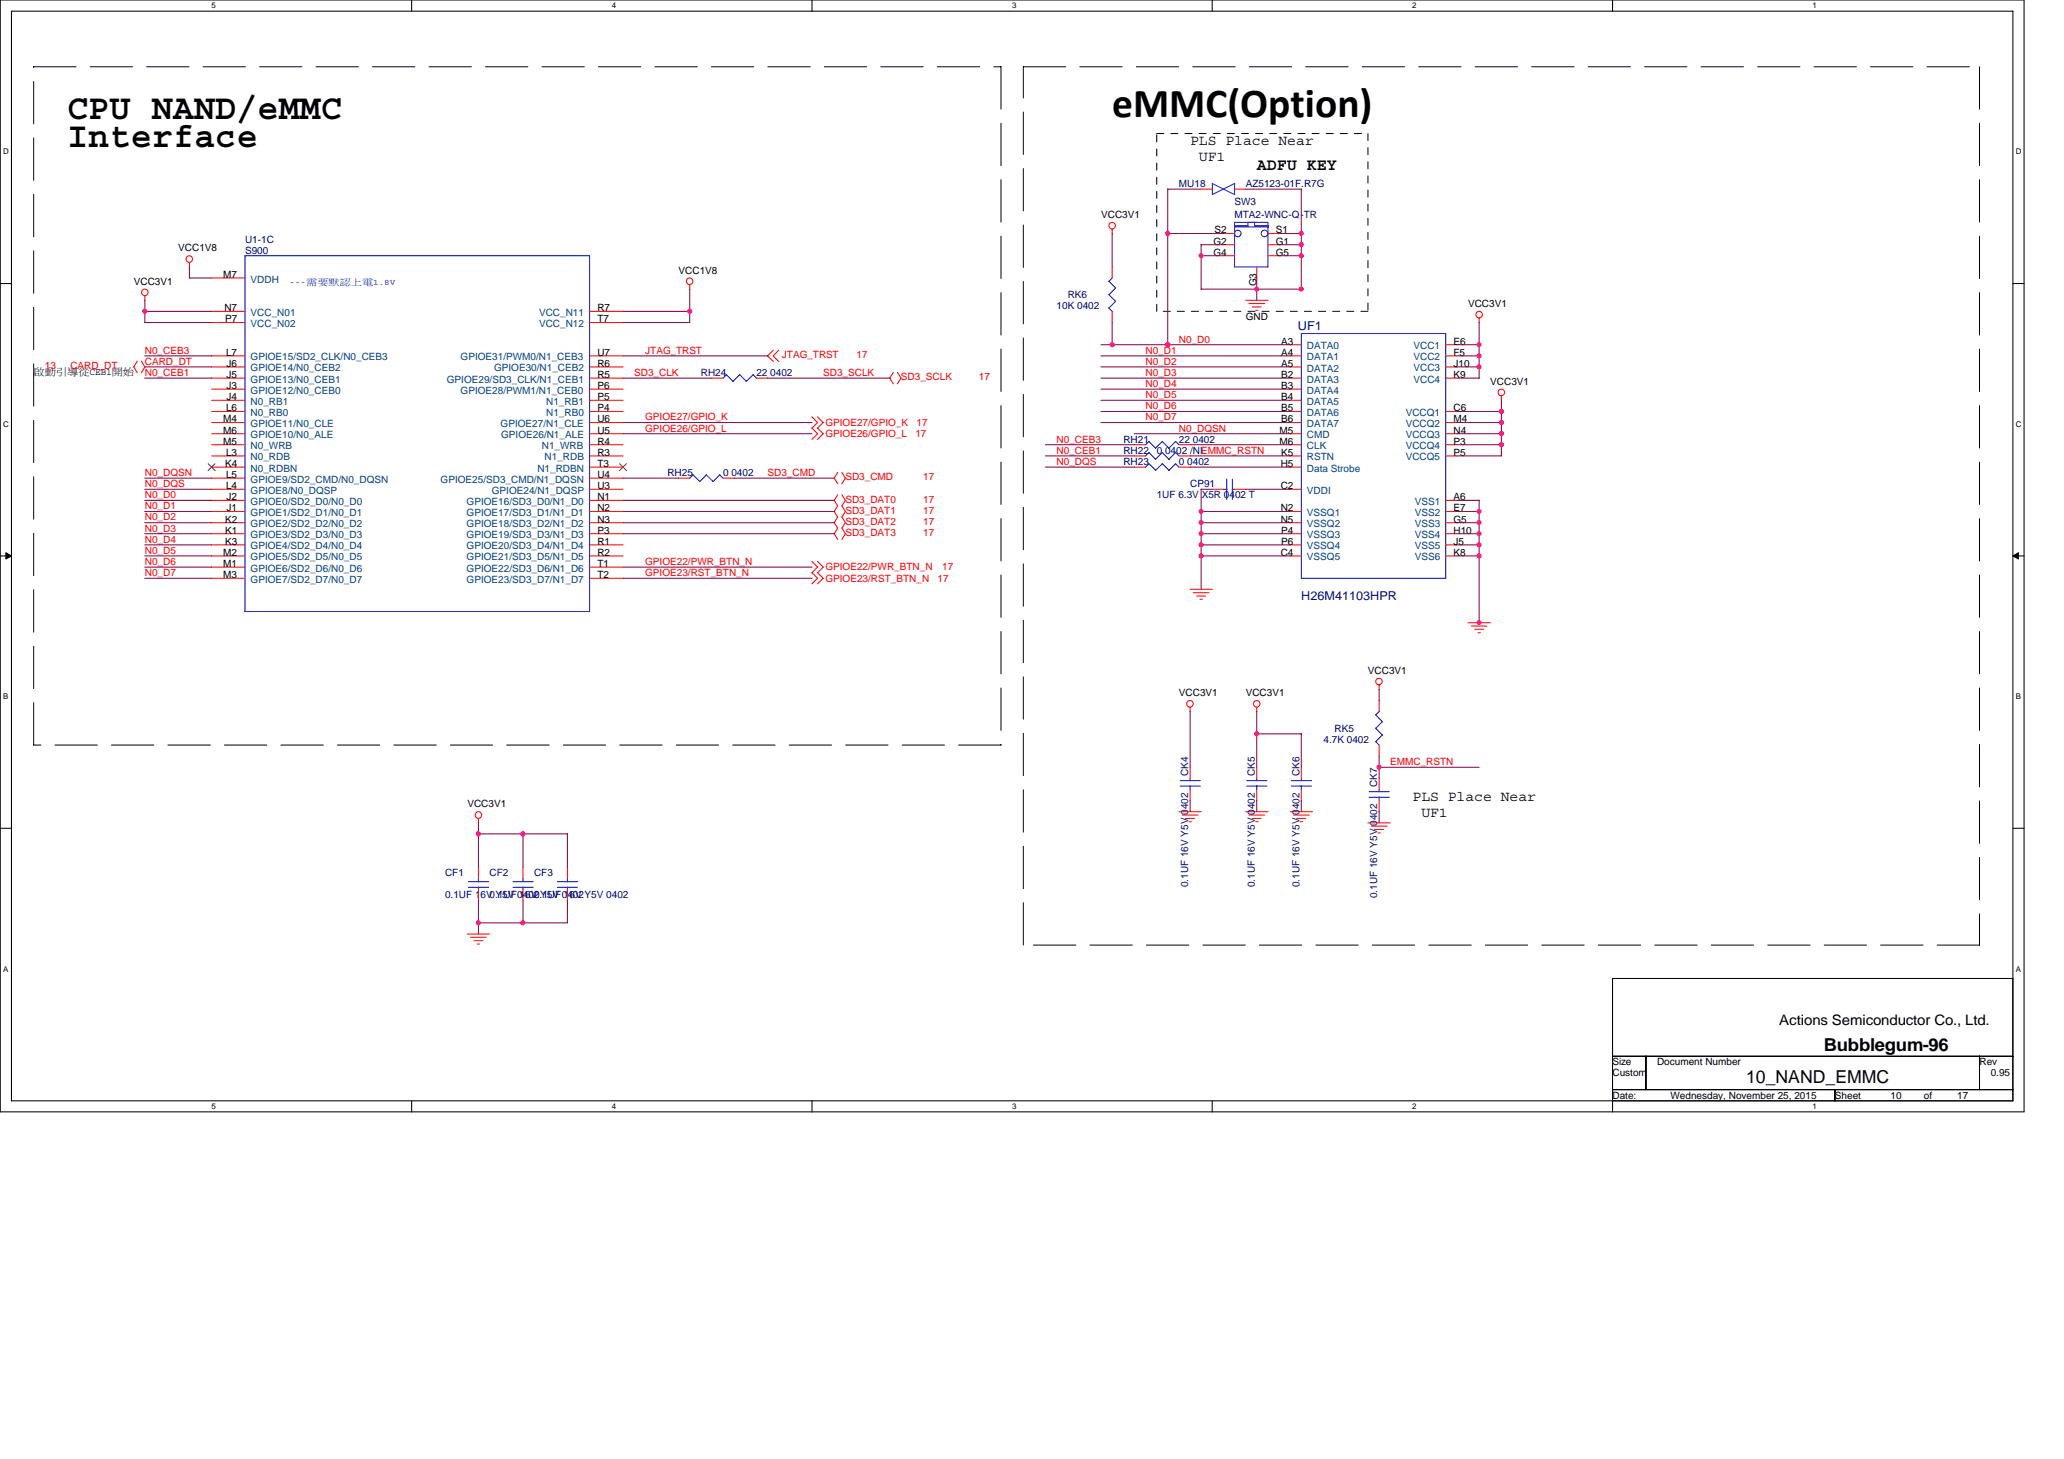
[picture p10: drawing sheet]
<svg xmlns="http://www.w3.org/2000/svg" width="297mm" height="210mm" viewBox="0 0 297 210" stroke-linecap="round" stroke-linejoin="round" font-family="sans-serif">
<path d="M0 0h291.3v160h-291.3zM1.6 1.6h288.1v156.8h-288.1z" fill="none" stroke="#000" stroke-width=".15"/>
<g fill="#fff">
<path d="M30.4 .2h.6v1.2h-.6z"/>
<path d="M30.4 158.6h.6v1.3h-.6z"/>
</g>
<path d="M59.2 0v1.6M59.2 158.4v1.6" fill="none" stroke="#000" stroke-width=".15"/>
<g fill="#fff">
<path d="M88 .2h.6v1.2h-.6z"/>
<path d="M88 158.6h.6v1.3h-.6z"/>
</g>
<path d="M116.9 0v1.6M116.9 158.4v1.6" fill="none" stroke="#000" stroke-width=".15"/>
<g fill="#fff">
<path d="M145.6 .2h.7v1.2h-.7z"/>
<path d="M145.6 158.6h.7v1.3h-.7z"/>
</g>
<path d="M174.5 0v1.6M174.5 158.4v1.6" fill="none" stroke="#000" stroke-width=".15"/>
<g fill="#fff">
<path d="M203.2 .2h.7v1.2h-.7z"/>
<path d="M203.2 158.6h.7v1.3h-.7z"/>
</g>
<path d="M232.1 0v1.6M232.1 158.4v1.6" fill="none" stroke="#000" stroke-width=".15"/>
<g fill="#fff">
<path d="M260.9 .2h.6v1.2h-.6z"/>
<path d="M260.9 158.6h.6v1.3h-.6z"/>
<path d="M.4 21.2h.8v1.3h-.8z"/>
<path d="M290.1 21.2h.8v1.3h-.8z"/>
<path d="M.4 60.4h.8v1.3h-.8z"/>
<path d="M290.1 60.4h.8v1.3h-.8z"/>
</g>
<path d="M0 40.8h1.6M289.7 40.8h1.6" fill="none" stroke="#000" stroke-width=".15"/>
<g fill="#fff">
<path d="M.4 99.6h.8v1.3h-.8z"/>
<path d="M290.1 99.6h.7v1.3h-.7z"/>
</g>
<path d="M0 80h1.6M289.7 80h1.6" fill="none" stroke="#000" stroke-width=".15"/>
<path d="M.8 79.5l.8 .5-.8 .5zM289.7 80l.8-.5v1z" fill="#000" stroke="#000" stroke-width=".14"/>
<g fill="#fff">
<path d="M.4 138.8h.8v1.3h-.8z"/>
<path d="M290.1 138.8h.7v1.3h-.7z"/>
</g>
<path d="M0 119.2h1.6M289.7 119.2h1.6M232.1 140.8h57.6v17.6h-57.6zM232.1 152h57.6M232.1 156.8h57.6M236.9 152v4.8M264.1 156.8v1.6M284.9 152v4.8" fill="none" stroke="#000" stroke-width=".15"/>
<path d="M166.5 19.2h30.4M196.9 19.2v25.6M166.5 44.8v-25.6M196.9 44.8h-30.4" fill="none" stroke="#000" stroke-width=".14" stroke-dasharray="1 1 1 1 1 1 1 1"/>
<path d="M4.8 9.6h139.3M144.1 9.6v97.6M147.3 9.6h137.6M284.9 9.6v126.4M4.8 107.2v-97.6M144.1 107.2h-139.3M147.3 136v-126.4M284.9 136h-137.6" fill="none" stroke="#000" stroke-width=".14" stroke-dasharray="6.1 2"/>
<g fill="none" stroke="#f00" stroke-width=".15">
<path d="M27.3 37.8v.6M160.1 33v.6M160.1 38.4v1.6M172.9 27.2h1.6M176.1 33.6h1.6M176.1 35.2h1.6M176.1 36.8h1.6M177.7 27.2h1.6M180.9 38.4v1.6M182.5 33.6h1.6M182.5 35.2h1.6M182.5 36.8h1.6"/>
<path d="M19.7 52l-.4 .8 .4 .8M20.4 52l.4 .8-.4 .8M20.8 42.6v.6M30.5 54.4h4.8M30.5 56h4.8M30.5 57.6h4.8M30.5 59.2h4.8M30.5 44.8h4.8M30.5 46.4h4.8M30.5 51.2h4.8M30.5 52.8h4.8M30.5 40h4.8"/>
<path d="M84.9 54.4h4.8M84.9 56h4.8M84.9 57.6h4.8M84.9 59.2h4.8M84.9 44.8h4.8M84.9 46.4h4.8M84.9 51.2h4.8M84.9 52.8h4.8M99.3 41v.6M102.5 54.4h1.6M108.9 54.4h1.6M111.3 50.4l-.8 .8 .8 .8"/>
<path d="M112.1 50.4l-.8 .8 .8 .8M116.8 60l.9 .8-.9 .8M117.6 60l.9 .8-.9 .8M128.6 53.6l-.5 .8 .5 .8M129.2 53.6l.5 .8-.5 .8M160.1 44.8v1.6M179.3 43.2h3.2M179.7 43.7h2.3M180.2 44.2h1.3M180.7 44.7h.4M185.7 54.4h1.6M185.7 56h1.6"/>
<path d="M185.7 57.6h1.6M185.7 59.2h1.6M185.7 51.2h1.6M185.7 52.8h1.6M185.7 49.6h1.6M208.1 54.4h1.6M208.1 59.2h1.6M208.1 51.2h1.6M208.1 52.8h1.6M208.1 49.6h1.6M212.9 45.8v.6M216.1 57v.6"/>
<path d="M30.5 60.8h4.8M30.5 62.4h4.8M30.5 64h4.8M30.5 65.6h4.8M30.5 67.2h4.8M30.5 68.8h4.8M30.5 70.4h4.8M30.5 72h4.8M30.5 73.6h4.8M30.5 75.2h4.8M30.5 76.8h4.8M30.5 78.4h4.8"/>
<path d="M84.9 60.8h4.8M84.9 62.4h4.8M84.9 64h4.8M84.9 65.6h4.8M84.9 67.2h4.8M84.9 68.8h4.8M84.9 70.4h4.8M84.9 72h4.8M84.9 73.6h4.8M84.9 75.2h4.8M84.9 76.8h4.8M84.9 78.4h4.8"/>
<path d="M97.7 68.8h1.6M104.1 68.8h1.6M116.8 61.6l.9 .8-.9 .8M117.6 61.6l.9 .8-.9 .8M120.6 68l-.5 .8 .5 .8M120.6 71.2l-.5 .8 .5 .8M120.6 72.8l-.5 .8 .5 .8M120.6 74.4l-.5 .8 .5 .8M120.6 76l-.5 .8 .5 .8M121.2 68l.5 .8-.5 .8M121.2 71.2l.5 .8-.5 .8M121.2 72.8l.5 .8-.5 .8"/>
<path d="M121.2 74.4l.5 .8-.5 .8M121.2 76l.5 .8-.5 .8M163.3 64h1.6M163.3 65.6h1.6M163.3 67.2h1.6M169.7 64h1.6M169.7 65.6h1.6M169.7 67.2h1.6M174.5 70.4h1.6M177.7 70.4h1.6M185.7 60.8h1.6M185.7 62.4h1.6"/>
<path d="M185.7 64h1.6M185.7 65.6h1.6M185.7 67.2h1.6M185.7 70.4h1.6M185.7 73.6h1.6M185.7 75.2h1.6M185.7 76.8h1.6M185.7 78.4h1.6M208.1 60.8h1.6M208.1 62.4h1.6M208.1 64h1.6M208.1 65.6h1.6"/>
<path d="M208.1 72h1.6M208.1 73.6h1.6M208.1 75.2h1.6M208.1 76.8h1.6M208.1 78.4h1.6M30.5 80h4.8M30.5 81.6h4.8M30.5 83.2h4.8M84.9 80h4.8M84.9 81.6h4.8M84.9 83.2h4.8M116.8 80.8l.9 .8-.9 .8"/>
<path d="M116.8 82.4l.9 .8-.9 .8M117.6 80.8l.9 .8-.9 .8M117.6 82.4l.9 .8-.9 .8M171.3 84.8h3.2M171.7 85.3h2.3M172.2 85.8h1.3M172.7 86.3h.3M185.7 80h1.6M198.5 98.6v.7M208.1 80h1.6M211.3 89.6h3.2M211.7 90.1h2.3"/>
<path d="M212.2 90.6h1.3M212.7 91.1h.3M68.9 117.8v.6M169.7 116.8h3.2M170.2 117.3h2.2M170.6 117.8h1.3M171.1 118.3h.3M171.3 101.8v.6M171.3 110.4v1.6M171.3 113.6v1.6M179.3 116.8h3.2M179.7 117.3h2.3"/>
<path d="M180.2 117.8h1.3M180.7 118.3h.4M180.9 101.8v.6M180.9 110.4v1.6M180.9 113.6v1.6M185.7 116.8h3.2M186.2 117.3h2.2M186.6 117.8h1.3M187.1 118.3h.3M187.3 110.4v1.6M187.3 113.6v1.6M196.9 118.4h3.2"/>
<path d="M197.4 118.9h2.2M197.8 119.4h1.3M198.3 119.9h.3M198.5 100.8v1.6M198.5 107.2v1.6M198.5 112v1.6M198.5 115.2v1.6M67.2 134.4h3.3M67.7 134.9h2.3M68.2 135.4h1.3M68.7 135.9h.3M68.9 124.8v1.6"/>
<path d="M68.9 128v1.6M75.3 124.8v1.6M75.3 128v1.6M81.7 124.8v1.6M81.7 128v1.6"/>
<circle cx="27.2" cy="37.3" r=".47"/>
<circle cx="160.1" cy="32.5" r=".47"/>
<circle cx="20.8" cy="42.1" r=".47"/>
<circle cx="99.2" cy="40.5" r=".47"/>
<circle cx="212.9" cy="45.3" r=".47"/>
<circle cx="216.1" cy="56.5" r=".47"/>
<circle cx="198.5" cy="98.1" r=".47"/>
<circle cx="68.8" cy="117.3" r=".47"/>
<circle cx="171.2" cy="101.3" r=".47"/>
<circle cx="180.9" cy="101.3" r=".47"/>
</g>
<g fill="none" stroke="#00f" stroke-width=".15">
<path d="M35.3 36.8h49.6v51.2h-49.6zM160.1 40l-.5 .5M177.6 32.5h2M177.7 26.4v1.6M177.7 32h4.8v6.4h-4.8zM177.7 32.7h4.8M177.7 26.4l-3.2 1.6v-1.6l3.2 1.6M179.6 32v.5M180.5 32v.5h2M104.5 53.9l1 1M104.5 53.9l-.5 .5M106.4 53.9l1 1"/>
<path d="M106.5 53.9l-1 1M108.4 53.9l.5 .5M108.4 53.9l-1 1M159.6 44.3l.5 .5M159.6 42.4l.9 1M159.6 40.5l.9 .9M160.6 43.3l-1 1M160.6 41.4l-1 1M187.3 48h20.8v35.2h-20.8zM99.7 68.3l1 1M99.7 68.3l-.5 .5M101.6 68.3l1 1"/>
<path d="M101.7 68.3l-1 1M103.6 68.3l.5 .5M103.6 68.3l-1 1M165.3 63.5l1 1 1-1 .9 1M165.3 65.1l1 1M165.3 66.7l1 1M165.4 63.5l-.6 .5M165.4 65.1l-.6 .5M165.4 66.7l-.6 .5M167.3 66.7l.9 1M167.3 66.7l-1 1M168.2 66.1l-.9-1-1 1"/>
<path d="M169.2 66.7l.5 .5M169.2 66.7l-1 1M169.7 64l-.5-.5-1 1M169.7 65.6l-.5-.5-1 1M176.1 70.4h.5M176.5 69v2.9M177.3 70.4h.4M177.4 69v2.9M169.8 113.1h2.9M169.8 112.4h2.9M171.3 112v.4M171.3 113.1v.5"/>
<path d="M179.4 113.1h2.9M179.4 112.4h2.9M180.9 112v.4M180.9 113.1v.5M185.8 113.1h2.9M185.8 112.4h2.9M187.3 112v.4M187.3 113.1v.5M197 114.7h2.9M197 113.9h2.9M198 106.7l.5 .5M198 104.8l.9 1"/>
<path d="M198 102.9l.9 1M198.5 113.6v.4M198.5 114.7v.5M198.5 102.4l-.5 .5M199 105.8l-1 .9M199 103.8l-1 1M67.4 126.9h2.9M67.4 127.7h2.9M68.9 126.4v.5M68.9 127.7v.3M73.8 126.9h2.9M73.8 127.7h2.9"/>
<path d="M75.3 126.4v.5M75.3 127.7v.3M80.2 126.9h2.9M80.2 127.7h2.9M81.7 126.4v.5M81.7 127.7v.3"/>
<circle cx="178.1" cy="33.6" r=".47"/>
<circle cx="182" cy="33.6" r=".48"/>
</g>
<path d="M30 66.7l1 1M30.9 66.7l-1 1M89.2 66.7l1 1M90.1 66.7l-.9 1" fill="none" stroke="#804000" stroke-width=".14"/>
<g fill="none" stroke="#800040" stroke-width=".15">
<path d="M27.3 38.4v1.6M160.1 33.6v4.8M168 33.6h8.1M168 27.2h4.9M168.1 27.2v22.4M172.8 35.2h3.3M172.8 36.8h3.3M172.9 35.2v6.4M179.3 27.2h8M180.9 40v3.2M184 35.2h3.3M184 36.8h3.3"/>
<path d="M184 33.6h3.3M187.3 27.2v14.4h-14.5M20.8 44.8h9.7M20.8 51.2h9.7M20.8 54.4h9.7M20.8 52.8h9.7M20.8 43.2v3.2h9.7M27.2 40h3.3M89.6 44.8h9.7M89.6 54.4h12.9M89.7 51.2h20.8M99.3 41.6v4.8h-9.7"/>
<path d="M110.4 54.4h17.7M158.5 51.2h27.2M158.5 54.4h27.2M158.5 52.8h27.2M158.5 49.6h27.2M158.5 59.2h27.2M158.5 56h27.2M158.5 57.6h27.2M160.1 46.4v3.2M209.7 51.2h3.2M209.7 52.8h3.2M209.7 49.6h3.2"/>
<path d="M209.7 59.2h6.4M212.9 46.4v8h-3.2M216.1 57.6v8h-6.4M20.8 68.8h9.7M20.8 70.4h9.7M20.8 72h9.7M20.8 73.6h9.7M20.8 75.2h9.7M20.8 76.8h9.7M20.8 78.4h9.7M89.6 68.8h8.1M89.6 62.4h27.3"/>
<path d="M89.6 60.8h27.3M89.7 72h30.4M89.7 73.6h30.4M89.7 75.2h30.4M89.7 76.8h30.4M105.6 68.8h14.5M150.4 65.6h12.9M150.4 64h12.9M150.4 67.2h12.9M158.5 60.8h27.2M163.3 62.4h22.4M171.3 65.6h14.4"/>
<path d="M171.3 64h14.4M171.3 67.2h14.4M172.8 70.4h1.7M172.8 73.6h12.9M172.8 75.2h12.9M172.8 76.8h12.9M172.8 78.4h12.9M172.9 70.4v14.4M179.3 70.4h6.4M209.7 72h3.2v17.6M209.7 73.6h3.2M209.7 75.2h3.2"/>
<path d="M209.7 76.8h3.2M209.7 78.4h3.2M209.7 64h6.4M209.7 62.4h6.4M209.7 60.8h6.4M20.8 80h9.7M20.8 81.6h9.7M20.8 83.2h9.7M89.7 81.6h27.2M89.7 83.2h27.2M172.8 80h12.9M198.5 99.2v1.6"/>
<path d="M209.7 80h3.2M68.9 118.4v6.4M75.3 120v4.8M81.7 120v4.8M171.3 102.4v8M171.3 115.2v1.6M180.8 105.6h6.5M180.9 102.4v8M180.9 115.2v1.6M187.3 105.6v4.8M187.3 115.2v1.6M198.5 110.4h14.4"/>
<path d="M198.5 108.8v3.2M198.5 116.8v1.6M68.8 120h12.9M68.9 129.6v4.8M75.3 129.6v3.2M81.7 129.6v3.2h-12.9"/>
</g>
<g fill="#f0f" stroke="#f0f" stroke-width=".15">
<circle cx="20.8" cy="44.8" r=".31"/>
<circle cx="99.3" cy="44.8" r=".31"/>
<circle cx="212.9" cy="73.6" r=".31"/>
<circle cx="212.9" cy="76.8" r=".31"/>
<circle cx="212.9" cy="75.2" r=".32"/>
<circle cx="212.9" cy="89.6" r=".31"/>
<circle cx="212.9" cy="80" r=".32"/>
<circle cx="212.9" cy="49.6" r=".31"/>
<circle cx="212.9" cy="52.8" r=".31"/>
<circle cx="172.9" cy="73.6" r=".31"/>
<circle cx="172.9" cy="76.8" r=".31"/>
<circle cx="172.8" cy="75.2" r=".32"/>
<circle cx="172.9" cy="78.4" r=".31"/>
<circle cx="172.8" cy="80" r=".32"/>
<circle cx="216.1" cy="62.4" r=".31"/>
<circle cx="216.1" cy="60.8" r=".31"/>
<circle cx="216.1" cy="64" r=".32"/>
<circle cx="168.1" cy="49.6" r=".31"/>
<circle cx="168.1" cy="33.6" r=".31"/>
<circle cx="180.9" cy="41.6" r=".31"/>
<circle cx="187.3" cy="41.6" r=".31"/>
<circle cx="187.3" cy="36.8" r=".31"/>
<circle cx="172.9" cy="36.8" r=".31"/>
<circle cx="160.1" cy="49.6" r=".31"/>
<circle cx="187.3" cy="35.2" r=".32"/>
<circle cx="187.3" cy="33.6" r=".31"/>
<circle cx="198.5" cy="110.4" r=".31"/>
<circle cx="180.9" cy="105.6" r=".31"/>
<circle cx="216.1" cy="59.2" r=".32"/>
<circle cx="212.9" cy="78.4" r=".31"/>
<circle cx="212.9" cy="51.2" r=".32"/>
<circle cx="68.8" cy="132.8" r=".31"/>
<circle cx="75.2" cy="132.8" r=".31"/>
<circle cx="75.2" cy="120" r=".32"/>
<circle cx="68.8" cy="120" r=".32"/>
</g>
<text font-size="5.9" x="160.1" y="16.9">eMMC(Option)</text>
<g font-size="5.1">
<text x="9.6" y="17.1">CPU NAND/eMMC</text>
<text x="9.6" y="21.2">Interface</text>
</g>
<g font-size="2.6">
<text x="251.3" y="155.9">10_NAND_EMMC</text>
<text x="262.5" y="151.2">Bubblegum-96</text>
</g>
<text font-size="2.4" x="180.9" y="24.4">ADFU KEY</text>
<g font-size="2.1">
<text x="171.3" y="20.9">PLS Place Near</text>
<text x="172.5" y="23.1">UF1</text>
<text x="203.3" y="115.3">PLS Place Near</text>
<text x="204.6" y="117.5">UF1</text>
<text x="256.1" y="147.5">Actions Semiconductor Co., Ltd.</text>
</g>
<g font-size="1.8" fill="#000080">
<text x="186.8" y="47.5">UF1</text>
<text x="187.3" y="86.4">H26M41103HPR</text>
</g>
<g font-size="1.4" fill="#000080">
<text x="169.7" y="26.9">MU18</text>
<text x="177.7" y="29.5">SW3</text>
<text x="179.3" y="26.9">AZ5123-01F.R7G</text>
<text x="35.3" y="34.9">U1-1C</text>
<text x="177.7" y="31.4">MTA2-WNC-Q-TR</text>
<text x="35.3" y="36.5">S900</text>
<text x="152.1" y="44.5">10K 0402</text>
<text x="153.7" y="42.9">RK6</text>
<text x="100.9" y="54.1">RH24</text>
<text x="108.9" y="54.1">22 0402</text>
<text x="161.7" y="63.7">RH21</text>
<text x="161.7" y="65.3">RH22</text>
<text x="166.5" y="65.3">0 0402 /NIEMMC_RSTN</text>
<text x="169.7" y="63.7">22 0402</text>
<text x="96.1" y="68.5">RH25</text>
<text x="104.1" y="68.5">0 0402</text>
<text x="161.7" y="66.9">RH23</text>
<text x="166.5" y="71.7">1UF 6.3V X5R 0402 T</text>
<text x="169.7" y="66.9">0 0402</text>
<text x="171.3" y="70.1">CP91</text>
<text x="190.5" y="106.9">4.7K 0402</text>
<text x="192.1" y="105.3">RK5</text>
<text x="171" y="111.7" transform="rotate(-90 171 111.7)">CK4</text>
<text x="180.6" y="111.7" transform="rotate(-90 180.6 111.7)">CK5</text>
<text x="187" y="111.7" transform="rotate(-90 187 111.7)">CK6</text>
<text x="198.2" y="113.3" transform="rotate(-90 198.2 113.3)">CK7</text>
<text x="64" y="126.1">CF1</text>
<text x="64" y="129.3">0.1UF 16V Y5V 0402</text>
<text x="70.5" y="126.1">CF2</text>
<text x="70.5" y="129.3">0.1UF 16V Y5V 0402</text>
<text x="76.9" y="126.1">CF3</text>
<text x="76.9" y="129.3">0.1UF 16V Y5V 0402</text>
<text x="171" y="127.7" transform="rotate(-90 171 127.7)">0.1UF 16V Y5V 0402</text>
<text x="180.6" y="127.7" transform="rotate(-90 180.6 127.7)">0.1UF 16V Y5V 0402</text>
<text x="187" y="127.7" transform="rotate(-90 187 127.7)">0.1UF 16V Y5V 0402</text>
<text x="198.2" y="129.3" transform="rotate(-90 198.2 129.3)">0.1UF 16V Y5V 0402</text>
</g>
<g font-size="1.4">
<text x="158.5" y="31.4">VCC3V1</text>
<text x="174.6" y="35.2">G2</text>
<text x="174.8" y="33.6">S2</text>
<text x="183.6" y="33.6">S1</text>
<text x="183.6" y="35.2">G1</text>
<text x="19.3" y="41">VCC3V1</text>
<text x="25.7" y="36.2">VCC1V8</text>
<text x="32.1" y="40">M7</text>
<text x="97.7" y="39.4">VCC1V8</text>
<text x="174.6" y="36.8">G4</text>
<text x="180.8" y="41.2" transform="rotate(-90 180.8 41.2)">G3</text>
<text x="183.6" y="36.8">G5</text>
<text x="32.3" y="44.8">N7</text>
<text x="32.4" y="46.4">P7</text>
<text x="86" y="44.8">R7</text>
<text x="86" y="46.4">T7</text>
<text x="179.3" y="46.1">GND</text>
<text x="211.3" y="44.2">VCC3V1</text>
<text x="4.8" y="54">啟啟啟啟啟CEB1開開</text>
<text x="32.5" y="51.2">L7</text>
<text x="32.6" y="52.8">J6</text>
<text x="86" y="51.2">U7</text>
<text x="86" y="52.8">R6</text>
<text x="184.4" y="49.6">A3</text>
<text x="184.4" y="51.2">A4</text>
<text x="184.4" y="52.8">A5</text>
<text x="209.2" y="49.6">E6</text>
<text x="209.2" y="51.2">F5</text>
<text x="209.2" y="52.8">J10</text>
<text x="32.5" y="59.2">L6</text>
<text x="32.6" y="54.4">J5</text>
<text x="32.6" y="56">J3</text>
<text x="32.6" y="57.6">J4</text>
<text x="86" y="54.4">R5</text>
<text x="86" y="56">P6</text>
<text x="86" y="57.6">P5</text>
<text x="86" y="59.2">P4</text>
<text x="184.4" y="54.4">B2</text>
<text x="184.4" y="56">B3</text>
<text x="184.4" y="57.6">B4</text>
<text x="184.4" y="59.2">B5</text>
<text x="209.2" y="59.2">C6</text>
<text x="209.2" y="54.4">K9</text>
<text x="214.5" y="55.4">VCC3V1</text>
<text x="32.1" y="60.8">M4</text>
<text x="32.1" y="62.4">M6</text>
<text x="32.1" y="64">M5</text>
<text x="32.5" y="65.6">L3</text>
<text x="86" y="60.8">U6</text>
<text x="86" y="62.4">U5</text>
<text x="86" y="64">R4</text>
<text x="86" y="65.6">R3</text>
<text x="184.1" y="62.4">M5</text>
<text x="184.1" y="64">M6</text>
<text x="184.4" y="60.8">B6</text>
<text x="184.4" y="65.6">K5</text>
<text x="209.2" y="65.6">P5</text>
<text x="209.2" y="64">P3</text>
<text x="209.2" y="62.4">N4</text>
<text x="209.2" y="60.8">M4</text>
<text x="32.4" y="67.2">K4</text>
<text x="32.5" y="68.8">L5</text>
<text x="32.5" y="70.4">L4</text>
<text x="32.6" y="72">J2</text>
<text x="86" y="67.2">T3</text>
<text x="86" y="68.8">U4</text>
<text x="86" y="70.4">U3</text>
<text x="86" y="72">N1</text>
<text x="184.3" y="70.4">C2</text>
<text x="184.3" y="67.2">H5</text>
<text x="209.2" y="72">A6</text>
<text x="32.4" y="75.2">K2</text>
<text x="32.4" y="76.8">K1</text>
<text x="32.6" y="73.6">J1</text>
<text x="86" y="73.6">N2</text>
<text x="86" y="75.2">N3</text>
<text x="86" y="76.8">P3</text>
<text x="184.3" y="73.6">N2</text>
<text x="184.3" y="75.2">N5</text>
<text x="184.4" y="76.8">P4</text>
<text x="209.2" y="73.6">E7</text>
<text x="209.2" y="75.2">G5</text>
<text x="209.2" y="76.8">H10</text>
<text x="32.1" y="80">M2</text>
<text x="32.1" y="81.6">M1</text>
<text x="32.1" y="83.2">M3</text>
<text x="32.4" y="78.4">K3</text>
<text x="86" y="78.4">R1</text>
<text x="86" y="80">R2</text>
<text x="86" y="81.6">T1</text>
<text x="86" y="83.2">T2</text>
<text x="184.3" y="80">C4</text>
<text x="184.4" y="78.4">P6</text>
<text x="209.2" y="78.4">J5</text>
<text x="209.2" y="80">K8</text>
<text x="169.7" y="100.2">VCC3V1</text>
<text x="179.3" y="100.2">VCC3V1</text>
<text x="196.9" y="97">VCC3V1</text>
<text x="67.3" y="116.2">VCC3V1</text>
<text x="232.1" y="154.9">Custom</text>
<text x="232.1" y="153.3">Size</text>
<text x="238.5" y="153.3">Document Number</text>
<text x="284.9" y="153.3">Rev</text>
<text x="286.5" y="154.9">0.95</text>
<text x="232.1" y="158.1">Date:</text>
<text x="240.4" y="158.1">Wednesday, November 25, 2015</text>
<text x="264.1" y="158.1">Sheet</text>
<text x="272.1" y="158.1">10</text>
<text x="276.9" y="158.1">of</text>
<text x="281.7" y="158.1">17</text>
</g>
<g font-size="1.4" fill="#004080">
<text x="36.1" y="40.7">VDDH</text>
<text x="36.1" y="45.5">VCC_N01</text>
<text x="36.1" y="47.1">VCC_N02</text>
<text x="77.6" y="45.5">VCC_N11</text>
<text x="77.6" y="47.1">VCC_N12</text>
<text x="36.1" y="51.9">GPIOE15/SD2_CLK/N0_CEB3</text>
<text x="36.1" y="53.5">GPIOE14/N0_CEB2</text>
<text x="66.3" y="51.9">GPIOE31/PWM0/N1_CEB3</text>
<text x="71.1" y="53.5">GPIOE30/N1_CEB2</text>
<text x="188.1" y="50.3">DATA0</text>
<text x="188.1" y="51.9">DATA1</text>
<text x="188.1" y="53.5">DATA2</text>
<text x="203.4" y="50.3">VCC1</text>
<text x="203.4" y="51.9">VCC2</text>
<text x="203.4" y="53.5">VCC3</text>
<text x="36.1" y="55.1">GPIOE13/N0_CEB1</text>
<text x="36.1" y="56.7">GPIOE12/N0_CEB0</text>
<text x="36.1" y="58.3">N0_RB1</text>
<text x="36.1" y="59.9">N0_RB0</text>
<text x="64.3" y="55.1">GPIOE29/SD3_CLK/N1_CEB1</text>
<text x="66.3" y="56.7">GPIOE28/PWM1/N1_CEB0</text>
<text x="78.6" y="58.3">N1_RB1</text>
<text x="78.6" y="59.9">N1_RB0</text>
<text x="188.1" y="55.1">DATA3</text>
<text x="188.1" y="56.7">DATA4</text>
<text x="188.1" y="58.3">DATA5</text>
<text x="188.1" y="59.9">DATA6</text>
<text x="202.3" y="59.9">VCCQ1</text>
<text x="203.4" y="55.1">VCC4</text>
<text x="36.1" y="61.5">GPIOE11/N0_CLE</text>
<text x="36.1" y="63.1">GPIOE10/N0_ALE</text>
<text x="36.1" y="64.7">N0_WRB</text>
<text x="72" y="61.5">GPIOE27/N1_CLE</text>
<text x="72.1" y="63.1">GPIOE26/N1_ALE</text>
<text x="78" y="64.7">N1_WRB</text>
<text x="188.1" y="61.5">DATA7</text>
<text x="188.1" y="63.1">CMD</text>
<text x="188.1" y="64.7">CLK</text>
<text x="202.3" y="64.7">VCCQ4</text>
<text x="202.3" y="63.1">VCCQ3</text>
<text x="202.3" y="61.5">VCCQ2</text>
<text x="36.1" y="66.3">N0_RDB</text>
<text x="36.1" y="67.9">N0_RDBN</text>
<text x="36.1" y="69.5">GPIOE9/SD2_CMD/N0_DQSN</text>
<text x="36.1" y="71.1">GPIOE8/N0_DQSP</text>
<text x="63.4" y="69.5">GPIOE25/SD3_CMD/N1_DQSN</text>
<text x="70.8" y="71.1">GPIOE24/N1_DQSP</text>
<text x="77.3" y="67.9">N1_RDBN</text>
<text x="78.4" y="66.3">N1_RDB</text>
<text x="188.1" y="67.9">Data Strobe</text>
<text x="188.1" y="66.3">RSTN</text>
<text x="188.1" y="71.1">VDDI</text>
<text x="202.3" y="66.3">VCCQ5</text>
<text x="36.1" y="72.7">GPIOE0/SD2_D0/N0_D0</text>
<text x="36.1" y="74.3">GPIOE1/SD2_D1/N0_D1</text>
<text x="36.1" y="75.9">GPIOE2/SD2_D2/N0_D2</text>
<text x="36.1" y="77.5">GPIOE3/SD2_D3/N0_D3</text>
<text x="67.2" y="72.7">GPIOE16/SD3_D0/N1_D0</text>
<text x="67.2" y="74.3">GPIOE17/SD3_D1/N1_D1</text>
<text x="67.2" y="75.9">GPIOE18/SD3_D2/N1_D2</text>
<text x="67.2" y="77.5">GPIOE19/SD3_D3/N1_D3</text>
<text x="188.1" y="75.9">VSSQ2</text>
<text x="188.1" y="77.5">VSSQ3</text>
<text x="188.1" y="74.3">VSSQ1</text>
<text x="203.6" y="72.7">VSS1</text>
<text x="203.6" y="74.3">VSS2</text>
<text x="203.6" y="75.9">VSS3</text>
<text x="203.6" y="77.5">VSS4</text>
<text x="36.1" y="79.1">GPIOE4/SD2_D4/N0_D4</text>
<text x="36.1" y="80.7">GPIOE5/SD2_D5/N0_D5</text>
<text x="36.1" y="82.3">GPIOE6/SD2_D6/N0_D6</text>
<text x="36.1" y="83.9">GPIOE7/SD2_D7/N0_D7</text>
<text x="67.2" y="83.9">GPIOE23/SD3_D7/N1_D7</text>
<text x="67.2" y="79.1">GPIOE20/SD3_D4/N1_D4</text>
<text x="67.2" y="80.7">GPIOE21/SD3_D5/N1_D5</text>
<text x="67.2" y="82.3">GPIOE22/SD3_D6/N1_D6</text>
<text x="188.1" y="79.1">VSSQ4</text>
<text x="188.1" y="80.7">VSSQ5</text>
<text x="203.6" y="79.1">VSS5</text>
<text x="203.6" y="80.7">VSS6</text>
</g>
<g font-size="1.4" fill="#f00">
<text x="6.5" y="53.1">13</text>
<text x="10.1" y="53.1">CARD_DT</text>
<text x="20.8" y="50.9">N0_CEB3</text>
<text x="20.8" y="52.5">CARD_DT</text>
<text x="92.9" y="50.9">JTAG_TRST</text>
<text x="112.5" y="51.5">JTAG_TRST</text>
<text x="123.3" y="51.5">17</text>
<text x="164.9" y="50.9">N0_D1</text>
<text x="164.9" y="52.5">N0_D2</text>
<text x="169.7" y="49.3">N0_D0</text>
<text x="20.8" y="54.1">N0_CEB1</text>
<text x="91.3" y="54.1">SD3_CLK</text>
<text x="118.5" y="54.1">SD3_SCLK</text>
<text x="129.7" y="54.7">SD3_SCLK</text>
<text x="140.9" y="54.7">17</text>
<text x="164.9" y="54.1">N0_D3</text>
<text x="164.9" y="55.7">N0_D4</text>
<text x="164.9" y="57.3">N0_D5</text>
<text x="164.9" y="58.9">N0_D6</text>
<text x="92.9" y="60.5">GPIOE27/GPIO_K</text>
<text x="92.9" y="62.1">GPIOE26/GPIO_L</text>
<text x="118.8" y="61.3">GPIOE27/GPIO_K</text>
<text x="118.8" y="62.9">GPIOE26/GPIO_L</text>
<text x="131.7" y="62.9">17</text>
<text x="131.9" y="61.3">17</text>
<text x="152.1" y="63.7">N0_CEB3</text>
<text x="152.1" y="65.3">N0_CEB1</text>
<text x="164.9" y="60.5">N0_D7</text>
<text x="169.7" y="62.1">N0_DQSN</text>
<text x="20.8" y="68.5">N0_DQSN</text>
<text x="20.8" y="70.1">N0_DQS</text>
<text x="20.8" y="71.7">N0_D0</text>
<text x="110.5" y="68.5">SD3_CMD</text>
<text x="121.7" y="69.2">SD3_CMD</text>
<text x="132.9" y="69.2">17</text>
<text x="152.1" y="66.9">N0_DQS</text>
<text x="20.8" y="73.3">N0_D1</text>
<text x="20.8" y="74.9">N0_D2</text>
<text x="20.8" y="76.5">N0_D3</text>
<text x="121.7" y="72.3">SD3_DAT0</text>
<text x="121.7" y="74">SD3_DAT1</text>
<text x="121.7" y="75.5">SD3_DAT2</text>
<text x="121.7" y="77.2">SD3_DAT3</text>
<text x="132.9" y="72.3">17</text>
<text x="132.9" y="74">17</text>
<text x="132.9" y="75.5">17</text>
<text x="132.9" y="77.2">17</text>
<text x="20.8" y="78.1">N0_D4</text>
<text x="20.8" y="79.7">N0_D5</text>
<text x="20.8" y="81.3">N0_D6</text>
<text x="20.8" y="82.9">N0_D7</text>
<text x="92.9" y="81.3">GPIOE22/PWR_BTN_N</text>
<text x="92.9" y="82.9">GPIOE23/RST_BTN_N</text>
<text x="118.8" y="82.1">GPIOE22/PWR_BTN_N</text>
<text x="118.8" y="83.7">GPIOE23/RST_BTN_N</text>
<text x="134.9" y="83.7">17</text>
<text x="135.6" y="82.1">17</text>
<text x="200.1" y="110.1">EMMC_RSTN</text>
</g>
<text font-size="1.3" fill="#00f" x="41.7" y="41">---需要需需需共1.8V</text>
<g font-size="1.1">
<text x="30.4" y="1.2">5</text>
<text x="88" y="1.2">4</text>
<text x="145.6" y="1.2">3</text>
<text x="203.2" y="1.2">2</text>
<text x="260.9" y="1.2">1</text>
<text x=".4" y="22.2">D</text>
<text x="290.1" y="22.2">D</text>
<text x=".4" y="61.4">C</text>
<text x="290.1" y="61.4">C</text>
<text x=".4" y="100.6">B</text>
<text x="290.1" y="100.6">B</text>
<text x=".4" y="139.8">A</text>
<text x="290.1" y="139.8">A</text>
<text x="30.4" y="159.6">5</text>
<text x="88" y="159.6">4</text>
<text x="145.6" y="159.6">3</text>
<text x="203.2" y="159.6">2</text>
<text x="260.9" y="159.6">1</text>
</g>
</svg>
